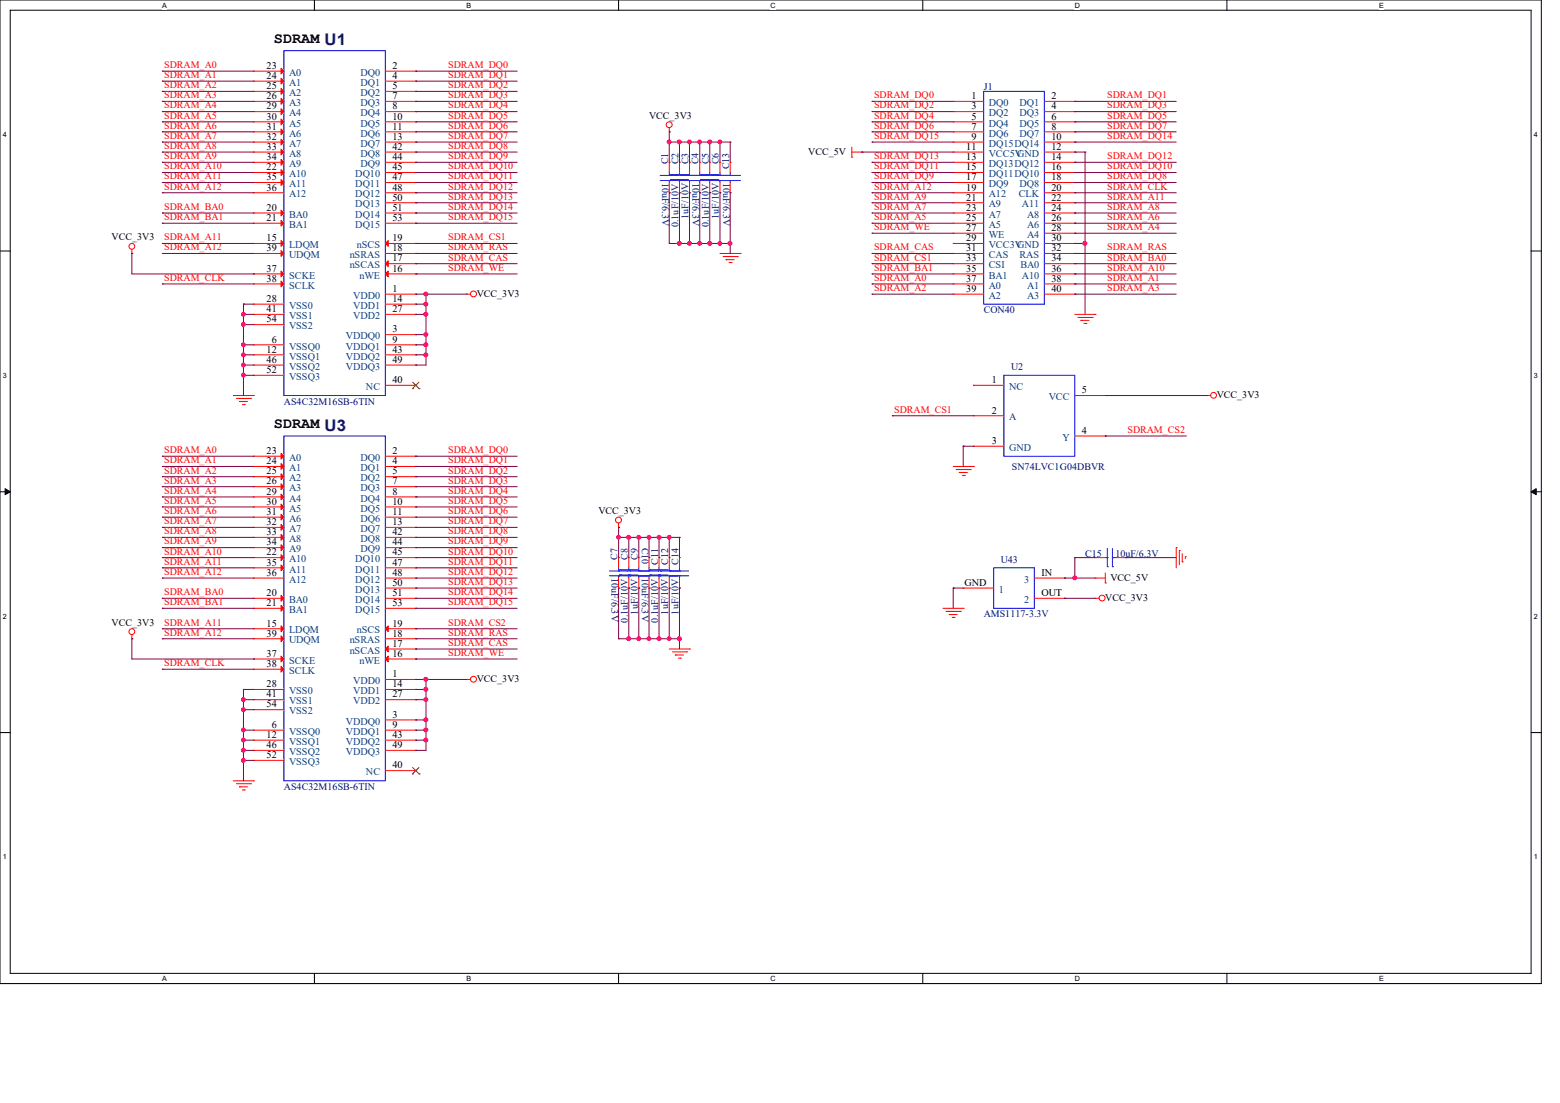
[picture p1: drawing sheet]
<svg xmlns="http://www.w3.org/2000/svg" width="297mm" height="210mm" viewBox="0 0 297 210" stroke-linecap="round" stroke-linejoin="round" font-family="sans-serif">
<path d="M0 0h293.5v187.3h-293.5zM1.9 1.9h289.6v183.4h-289.6z" fill="none" stroke="#000" stroke-width=".19"/>
<g fill="#fff">
<path d="M30.9 .2h.9v1.5h-.9z"/>
<path d="M30.9 185.5h.9v1.6h-.9z"/>
</g>
<path d="M59.9 0v1.9M59.9 185.3v2" fill="none" stroke="#000" stroke-width=".19"/>
<g fill="#fff">
<path d="M88.8 .2h.9v1.5h-.9z"/>
<path d="M88.8 185.5h.9v1.6h-.9z"/>
</g>
<path d="M117.8 0v1.9M117.8 185.3v2" fill="none" stroke="#000" stroke-width=".19"/>
<g fill="#fff">
<path d="M146.7 .2h1v1.5h-1z"/>
<path d="M146.7 185.5h1v1.6h-1z"/>
</g>
<path d="M175.7 0v1.9M175.7 185.3v2" fill="none" stroke="#000" stroke-width=".19"/>
<g fill="#fff">
<path d="M204.6 .2h1v1.5h-1z"/>
<path d="M204.6 185.5h1v1.6h-1z"/>
</g>
<path d="M233.6 0v1.9M233.6 185.3v2" fill="none" stroke="#000" stroke-width=".19"/>
<g fill="#fff">
<path d="M262.6 .2h.8v1.5h-.8z"/>
<path d="M262.6 185.5h.8v1.6h-.8z"/>
<path d="M.5 24.8h.8v1.6h-.8z"/>
<path d="M292 24.8h.8v1.6h-.8z"/>
<path d="M.5 70.7h.8v1.5h-.8z"/>
<path d="M292 70.7h.8v1.5h-.8z"/>
</g>
<path d="M0 47.8h1.9M291.5 47.8h2" fill="none" stroke="#000" stroke-width=".19"/>
<g fill="#fff">
<path d="M.5 116.5h.8v1.6h-.8z"/>
<path d="M292 116.5h.8v1.6h-.8z"/>
</g>
<path d="M0 93.6h1.9M291.5 93.6h2" fill="none" stroke="#000" stroke-width=".19"/>
<path d="M1 93l.9 .6-.9 .6zM291.5 93.6l1-.6v1.2z" fill="#000" stroke="#000" stroke-width=".19"/>
<g fill="#fff">
<path d="M.5 162.4h.8v1.5h-.8z"/>
<path d="M292 162.4h.8v1.5h-.8z"/>
</g>
<path d="M0 139.5h1.9M291.5 139.5h2" fill="none" stroke="#000" stroke-width=".19"/>
<g fill="none" stroke="#f00" stroke-width=".19">
<path d="M48.3 13.5h.1M48.3 15.5h.1M48.3 17.4h.1M48.3 19.3h.1M48.3 19.3h5.8M48.3 13.5h5.8M48.3 15.5h5.8M48.3 17.4h5.8M73.4 19.3h5.8M73.4 13.5h5.8M73.4 15.5h5.8M73.4 17.4h5.8"/>
<path d="M79.2 13.5h.1M79.2 15.5h.1M79.2 17.4h.1M79.2 19.3h.1M181.5 19.3h.1M181.5 19.3h5.8M198.8 19.3h5.8M204.6 19.3h.1M48.3 21.3h.1M48.3 23.2h.1M48.3 25.1h.1M48.3 27.1h.1"/>
<path d="M48.3 29h.1M48.3 30.9h.1M48.3 32.9h.1M48.3 34.8h.1M48.3 36.7h.1M48.3 29h5.8M48.3 21.3h5.8M48.3 23.2h5.8M48.3 25.1h5.8M48.3 27.1h5.8M48.3 30.9h5.8M48.3 32.9h5.8"/>
<path d="M48.3 34.8h5.8M48.3 36.7h5.8M73.4 29h5.8M73.4 21.3h5.8M73.4 23.2h5.8M73.4 25.1h5.8M73.4 27.1h5.8M73.4 30.9h5.8M73.4 32.9h5.8M73.4 34.8h5.8M73.4 36.7h5.8M73.4 38.6h5.8"/>
<path d="M79.2 21.3h.1M79.2 23.2h.1M79.2 25.1h.1M79.2 27.1h.1M79.2 29h.1M79.2 30.9h.1M79.2 32.9h.1M79.2 34.8h.1M79.2 36.7h.1M79.2 38.6h.1M127.4 25.1h.1M127.4 36.7h.1"/>
<path d="M127.4 30.9h.1M127.4 24.3v.8M127.4 30.9v2M127.4 34.8v1.9M129.4 30.9h.1M129.4 36.7h.1M129.4 30.9v2M129.4 34.8v1.9M131.3 36.7h.1M131.3 30.9h.1M131.3 30.9v2M131.3 34.8v1.9"/>
<path d="M133.2 36.7h.1M133.2 30.9h.1M133.2 30.9v2M133.2 34.8v1.9M135.1 30.9h.1M135.1 36.7h.1M135.1 30.9v2M135.1 34.8v1.9M137.1 36.7h.1M137.1 30.9h.1M137.1 30.9v2M137.1 34.8v1.9"/>
<path d="M139 36.7h.1M139 30.9h.1M139 30.9v2M139 34.8v1.9M162.2 29.9h.1M162.2 29h1.9M162.2 28v1.9M164.1 29h.1M181.5 21.3h.1M181.5 23.2h.1M181.5 25.1h.1M181.5 27.1h.1"/>
<path d="M181.5 29h.1M181.5 30.9h.1M181.5 32.9h.1M181.5 34.8h.1M181.5 36.7h.1M181.5 38.6h.1M181.5 29h5.8M181.5 21.3h5.8M181.5 23.2h5.8M181.5 25.1h5.8M181.5 27.1h5.8M181.5 30.9h5.8"/>
<path d="M181.5 32.9h5.8M181.5 34.8h5.8M181.5 36.7h5.8M181.5 38.6h5.8M198.8 29h5.8M198.8 21.3h5.8M198.8 23.2h5.8M198.8 25.1h5.8M198.8 27.1h5.8M198.8 30.9h5.8M198.8 32.9h5.8M198.8 34.8h5.8"/>
<path d="M198.8 36.7h5.8M198.8 38.6h5.8M204.6 21.3h.1M204.6 23.2h.1M204.6 25.1h.1M204.6 27.1h.1M204.6 29h.1M204.6 30.9h.1M204.6 32.9h.1M204.6 34.8h.1M204.6 36.7h.1M204.6 38.6h.1"/>
<path d="M25.1 48.3h.1M25.1 47.5v.8M48.3 42.5h.1M48.3 46.4h.1M48.3 48.3h.1M48.3 52.2h.1M48.3 54.1h.1M48.3 59.9h.1M48.3 57.9h.1M48.3 40.6h.1M48.3 59.9h5.8M48.3 48.3h5.8"/>
<path d="M48.3 40.6h5.8M48.3 42.5h5.8M48.3 46.4h5.8M48.3 52.2h5.8M48.3 54.1h5.8M48.3 57.9h5.8M73.4 56h5.8M73.4 59.9h5.8M73.4 48.3h5.8M73.4 40.6h5.8M73.4 42.5h5.8M73.4 46.4h5.8"/>
<path d="M73.4 50.2h5.8M73.4 52.2h5.8M73.4 57.9h5.8M79.2 52.2h.1M79.2 48.3h.1M79.2 46.4h.1M79.2 50.2h.1M79.2 59.9h.1M79.2 57.9h.1M79.2 40.6h.1M79.2 42.5h.1M79.2 56h.1"/>
<path d="M88.8 56h.1M88.8 56h.8M137.1 48.3h3.8M137.7 48.9h2.7M138.2 49.4h.1M138.2 49.4h1.6M138.8 50h.4M139.2 50h.1M140.4 48.9h.1M140.9 48.3h.1M181.5 40.6h.1M181.5 42.5h.1"/>
<path d="M181.5 44.4h.1M181.5 46.4h.1M181.5 48.3h.1M181.5 50.2h.1M181.5 52.2h.1M181.5 54.1h.1M181.5 56h.1M181.5 56h5.8M181.5 48.3h5.8M181.5 40.6h5.8M181.5 42.5h5.8M181.5 44.4h5.8"/>
<path d="M181.5 46.4h5.8M181.5 50.2h5.8M181.5 52.2h5.8M181.5 54.1h5.8M198.8 56h5.8M198.8 48.3h5.8M198.8 40.6h5.8M198.8 42.5h5.8M198.8 44.4h5.8M198.8 46.4h5.8M198.8 50.2h5.8M198.8 52.2h5.8"/>
<path d="M198.8 54.1h5.8M204.6 40.6h.1M204.6 42.5h.1M204.6 44.4h.1M204.6 46.4h.1M204.6 48.3h.1M204.6 50.2h.1M204.6 52.2h.1M204.6 54.1h.1M204.6 56h.1M204.6 59.9h3.9M208.5 59.9h.1"/>
<path d="M44.4 75.3h3.9M45 75.9h2.7M45.6 76.5h.1M45.6 76.5h1.5M46.1 77h.4M46.5 77h.1M47.7 75.9h.1M48.3 75.3h.1M48.3 61.8h.1M48.3 71.5h.1M48.3 69.5h.1M48.3 67.6h.1"/>
<path d="M48.3 65.7h.1M48.3 61.8h5.8M48.3 71.5h5.8M48.3 69.5h5.8M48.3 67.6h5.8M48.3 65.7h5.8M73.4 73.4h5.8M73.4 63.7h5.8M73.4 69.5h5.8M73.4 67.6h5.8M73.4 65.7h5.8M79.2 63.7h.1"/>
<path d="M79.2 69.5h.1M79.2 67.6h.1M79.2 65.7h.1M79.2 73.4h.1M185.3 73.4h.1M185.3 79.2h.1M185.3 73.4h5.8M185.3 79.2h5.8M204.6 75.3h5.8M205.2 60.5h2.7M205.8 61h.1M205.8 61h1.5"/>
<path d="M206.4 61.6h.4M206.8 61.6h.1M207.9 60.5h.1M210.4 75.3h.1M229.7 75.3h.1M229.7 75.3h.8M48.3 86.9h.1M48.3 88.8h.1M48.3 90.8h.1M48.3 92.7h.1M48.3 94.6h.1M48.3 96.5h.1"/>
<path d="M48.3 98.5h.1M48.3 88.8h5.8M48.3 86.9h5.8M48.3 90.8h5.8M48.3 92.7h5.8M48.3 94.6h5.8M48.3 96.5h5.8M48.3 98.5h5.8M73.4 88.8h5.8M73.4 86.9h5.8M73.4 90.8h5.8M73.4 92.7h5.8"/>
<path d="M73.4 94.6h5.8M73.4 96.5h5.8M73.4 98.5h5.8M79.2 86.9h.1M79.2 88.8h.1M79.2 90.8h.1M79.2 92.7h.1M79.2 94.6h.1M79.2 96.5h.1M79.2 98.5h.1M117.8 99.6v.8M181.5 88.8h3.8"/>
<path d="M182 89.4h2.7M182.6 90h.1M182.6 90h1.6M183.2 90.6h.4M183.6 90.6h.1M184.7 89.4h.1M185.3 88.8h.1M185.3 85h.1M185.3 85h5.8M204.6 83h5.8M210.4 83h.1M48.3 100.4h.1"/>
<path d="M48.3 102.3h.1M48.3 104.3h.1M48.3 106.2h.1M48.3 108.1h.1M48.3 115.8h.1M48.3 119.7h.1M48.3 113.9h.1M48.3 110.1h.1M48.3 115.8h5.8M48.3 113.9h5.8M48.3 110.1h5.8M48.3 106.2h5.8"/>
<path d="M48.3 100.4h5.8M48.3 102.3h5.8M48.3 104.3h5.8M48.3 108.1h5.8M48.3 119.7h5.8M73.4 115.8h5.8M73.4 113.9h5.8M73.4 110.1h5.8M73.4 106.2h5.8M73.4 112h5.8M73.4 100.4h5.8M73.4 102.3h5.8"/>
<path d="M73.4 104.3h5.8M73.4 108.1h5.8M73.4 119.7h5.8M79.2 119.7h.1M79.2 100.4h.1M79.2 102.3h.1M79.2 104.3h.1M79.2 106.2h.1M79.2 108.1h.1M79.2 110.1h.1M79.2 112h.1M79.2 113.9h.1"/>
<path d="M79.2 115.8h.1M117.8 100.4h.1M117.8 112h.1M117.8 106.2h.1M117.8 106.2v1.9M117.8 110.1v1.9M119.7 106.2h.1M119.7 112h.1M119.7 106.2v1.9M119.7 110.1v1.9M121.6 112h.1M121.6 106.2h.1"/>
<path d="M121.6 106.2v1.9M121.6 110.1v1.9M123.6 112h.1M123.6 106.2h.1M123.6 106.2v1.9M123.6 110.1v1.9M125.5 106.2h.1M125.5 112h.1M125.5 106.2v1.9M125.5 110.1v1.9M127.4 112h.1M127.4 106.2h.1"/>
<path d="M127.4 106.2v1.9M127.4 110.1v1.9M129.4 112h.1M129.4 106.2h.1M129.4 106.2v1.9M129.4 110.1v1.9M179.5 115.8h3.9M180.1 116.4h2.7M180.7 117h.1M180.7 117h1.5M181.3 117.6h.4M181.7 117.6h.1"/>
<path d="M182.8 116.4h.1M183.4 115.8h.1M183.4 112h.1M183.4 112h5.8M196.9 113.9h5.8M196.9 110.1h5.8M202.7 113.9h.1M202.7 110.1h.1M208.5 113.9h.1M208.5 110.1h.1M208.5 106.2h.1M208.5 113.9h.8"/>
<path d="M208.5 110.1h1.9M208.5 106.2h1.9M210.4 111h.1M210.4 109.1v1.9M212.3 106.2h2M214.3 106.2h.1M223.9 104.3h.1M223.9 104.3v3.8M224.5 104.8h.1M224.5 104.8v2.7M225.1 107h.1M225.1 105.4v1.6"/>
<path d="M225.7 106h.1M225.7 106v.4M25.1 121.6h.1M25.1 120.9v.7M48.3 121.6h.1M48.3 125.5h.1M48.3 127.4h.1M48.3 135.1h.1M48.3 133.2h.1M48.3 131.3h.1M48.3 139h.1M48.3 125.5h5.8"/>
<path d="M48.3 121.6h5.8M48.3 127.4h5.8M48.3 133.2h5.8M48.3 131.3h5.8M48.3 135.1h5.8M48.3 139h5.8M73.4 129.4h5.8M73.4 123.6h5.8M73.4 125.5h5.8M73.4 121.6h5.8M73.4 133.2h5.8M73.4 131.3h5.8"/>
<path d="M73.4 137.1h5.8M73.4 139h5.8M79.2 125.5h.1M79.2 121.6h.1M79.2 123.6h.1M79.2 133.2h.1M79.2 131.3h.1M79.2 137.1h.1M79.2 129.4h.1M79.2 139h.1M88.8 129.4h.1M88.8 129.4h.8"/>
<path d="M127.4 123.6h3.9M128 124.1h2.7M128.6 124.7h.1M128.6 124.7h1.5M129.2 125.3h.3M129.5 125.3h.1M130.7 124.1h.1M131.3 123.6h.1M44.4 148.7h3.9M45 149.2h2.7M45.6 149.8h.1M45.6 149.8h1.5"/>
<path d="M46.1 150.4h.4M46.5 150.4h.1M47.7 149.2h.1M48.3 148.7h.1M48.3 144.8h.1M48.3 142.9h.1M48.3 140.9h.1M48.3 144.8h5.8M48.3 142.9h5.8M48.3 140.9h5.8M73.4 142.9h5.8M73.4 140.9h5.8"/>
<path d="M73.4 146.7h5.8M79.2 142.9h.1M79.2 140.9h.1M79.2 146.7h.1"/>
<circle cx="127.4" cy="23.7" r=".56"/>
<circle cx="25.1" cy="46.9" r=".55"/>
<circle cx="90.2" cy="56" r=".56"/>
<circle cx="231.1" cy="75.3" r=".55"/>
<circle cx="117.8" cy="99" r=".56"/>
<circle cx="209.8" cy="113.9" r=".56"/>
<circle cx="25.1" cy="120.3" r=".55"/>
<circle cx="90.2" cy="129.3" r=".56"/>
</g>
<g fill="none" stroke="#00f" stroke-width=".19">
<path d="M54.1 9.7h19.3v65.6h-19.3zM187.3 17.4h11.5v40.5h-11.5zM125.7 33.4h3.5M125.7 34.4h3.5M127.4 34.4h.1M127.4 33.4h.1M127.4 32.9v.5M127.4 34.4v.4M127.6 34.2h.1M127.6 33.2h.1M127.6 34.2h3.5M127.6 33.2h3.5"/>
<path d="M129.2 33.4h.1M129.2 34.4h.1M129.4 33.2h.1M129.4 34.2h.1M129.4 32.9v.3M129.4 34.2v.6M129.5 33.4h.1M129.5 34.4h.1M129.5 33.4h5.5M129.5 34.4h5.5M131.3 34.4h.1M131.3 33.4h.1"/>
<path d="M131.3 32.9v.5M131.3 34.4v.4M133.2 34.4h.1M133.2 33.4h.1M133.2 32.9v.5M133.2 34.4v.4M133.4 34.2h.1M133.4 33.2h.1M133.4 34.2h3.5M133.4 33.2h3.5M135 33.4h.1M135 34.4h.1"/>
<path d="M135.1 33.2h.1M135.1 34.2h.1M135.1 32.9v.3M135.1 34.2v.6M135.3 33.4h.1M135.3 34.4h.1M135.3 33.4h5.5M135.3 34.4h5.5M137.1 34.4h.1M137.1 33.4h.1M137.1 32.9v.5M137.1 34.4v.4"/>
<path d="M139 34.4h.1M139 33.4h.1M139 32.9v.5M139 34.4v.4M140.8 33.4h.1M140.8 34.4h.1M191.1 71.5h13.5v15.4h-13.5zM54.1 83h19.3v65.7h-19.3zM116 108.7h3.5M116 109.6h3.5M117.8 109.6h.1M117.8 108.7h.1"/>
<path d="M117.8 108.1v.6M117.8 109.6v.5M118 109.5h.1M118 108.5h.1M118 109.5h3.5M118 108.5h3.5M119.5 108.7h.1M119.5 109.6h.1M119.7 108.5h.1M119.7 109.5h.1M119.7 108.1v.4M119.7 109.5v.6"/>
<path d="M119.9 108.7h.1M119.9 109.6h.1M119.9 108.7h5.4M119.9 109.6h5.4M121.6 109.6h.1M121.6 108.7h.1M121.6 108.1v.6M121.6 109.6v.5M123.6 109.6h.1M123.6 108.7h.1M123.6 108.1v.6M123.6 109.6v.5"/>
<path d="M123.7 109.5h.1M123.7 108.5h.1M123.7 109.5h3.5M123.7 108.5h3.5M125.3 108.7h.1M125.3 109.6h.1M125.5 108.5h.1M125.5 109.5h.1M125.5 108.1v.4M125.5 109.5v.6M125.7 108.7h.1M125.7 109.6h.1"/>
<path d="M125.7 108.7h5.4M125.7 109.6h5.4M127.4 109.6h.1M127.4 108.7h.1M127.4 108.1v.6M127.4 109.6v.5M127.6 108.7h.1M127.6 109.6h.1M129.4 109.6h.1M129.4 108.7h.1M129.4 108.1v.6M129.4 109.6v.5"/>
<path d="M189.2 108.1h7.7v7.7h-7.7zM210.4 106.2h.4M210.8 106.2h.1M210.8 107.9h.1M210.8 104.4v3.5M211.8 107.9h.1M211.8 106.2h.1M211.8 106.2h.5M211.8 104.4v3.5"/>
</g>
<g fill="#f00" stroke="#f00" stroke-width=".19">
<path d="M53.5 86.3l.6 .6-.6 .5z"/>
<path d="M53.5 88.3l.6 .5-.6 .6z"/>
<path d="M53.5 90.2l.6 .6-.6 .5z"/>
<path d="M53.5 92.1l.6 .6-.6 .5z"/>
<path d="M53.5 94.1l.6 .5-.6 .6z"/>
<path d="M53.5 96l.6 .5-.6 .6z"/>
<path d="M53.5 97.9l.6 .6-.6 .5z"/>
<path d="M53.5 99.9l.6 .5-.6 .6z"/>
<path d="M53.5 101.8l.6 .5-.6 .6z"/>
<path d="M53.5 103.7l.6 .6-.6 .5z"/>
<path d="M53.5 105.6l.6 .6-.6 .5z"/>
<path d="M53.5 107.6l.6 .5-.6 .6z"/>
<path d="M53.5 115.3l.6 .5-.6 .6z"/>
<path d="M73.4 125.5l.5-.6v1.1z"/>
<path d="M73.9 119.2v1.1l-.5-.6z"/>
<path d="M73.9 123v1.1l-.5-.5z"/>
<path d="M53.5 119.2l.6 .5-.6 .6z"/>
<path d="M53.5 121.1l.6 .5-.6 .6z"/>
<path d="M53.5 124.9l.6 .6-.6 .5z"/>
<path d="M53.5 126.9l.6 .5-.6 .6z"/>
<path d="M53.5 113.4l.6 .5-.6 .6z"/>
<path d="M53.5 13l.6 .5-.6 .6z"/>
<path d="M53.5 14.9l.6 .6-.6 .5z"/>
<path d="M53.5 16.8l.6 .6-.6 .5z"/>
<path d="M53.5 18.8l.6 .5-.6 .6z"/>
<path d="M53.5 20.7l.6 .6-.6 .5z"/>
<path d="M53.5 22.6l.6 .6-.6 .5z"/>
<path d="M53.5 24.6l.6 .5-.6 .6z"/>
<path d="M53.5 26.5l.6 .6-.6 .5z"/>
<path d="M53.5 28.4l.6 .6-.6 .5z"/>
<path d="M53.5 30.4l.6 .5-.6 .6z"/>
<path d="M53.5 32.3l.6 .6-.6 .5z"/>
<path d="M53.5 34.2l.6 .6-.6 .5z"/>
<path d="M53.5 42l.6 .5-.6 .6z"/>
<path d="M73.9 51.6v1.1l-.5-.5z"/>
<path d="M73.9 45.8v1.1l-.5-.5z"/>
<path d="M73.9 49.7v1.1l-.5-.6z"/>
<path d="M53.5 45.8l.6 .6-.6 .5z"/>
<path d="M53.5 47.7l.6 .6-.6 .5z"/>
<path d="M53.5 51.6l.6 .6-.6 .5z"/>
<path d="M53.5 53.5l.6 .6-.6 .5z"/>
<path d="M53.5 40l.6 .6-.6 .5z"/>
</g>
<path d="M78.5 74h.1M78.6 72.8l1.2 1.2M79.8 72.8l-1.3 1.2M79.8 74h.1M78.5 147.4h.1M78.6 146.1l1.2 1.3M79.8 146.1l-1.3 1.3M79.8 147.4h.1" fill="none" stroke="#804000" stroke-width=".19"/>
<g fill="none" stroke="#800040" stroke-width=".19">
<path d="M30.9 13.5h.1M30.9 15.5h.1M30.9 17.4h.1M30.9 19.3h.1M30.9 13.5h17.4M30.9 15.5h17.4M30.9 17.4h17.4M30.9 19.3h17.4M79.2 13.5h.1M79.2 15.5h.1M79.2 17.4h.1M79.2 19.3h.1"/>
<path d="M79.2 13.5h19.3M79.2 15.5h19.3M79.2 17.4h19.3M79.2 19.3h19.3M166 19.3h.1M166 19.3h15.5M204.6 19.3h.1M204.6 19.3h19.3M30.9 21.3h.1M30.9 23.2h.1M30.9 25.1h.1M30.9 27.1h.1"/>
<path d="M30.9 29h.1M30.9 30.9h.1M30.9 32.9h.1M30.9 34.8h.1M30.9 36.7h.1M30.9 21.3h17.4M30.9 23.2h17.4M30.9 25.1h17.4M30.9 27.1h17.4M30.9 29h17.4M30.9 30.9h17.4M30.9 32.9h17.4"/>
<path d="M30.9 34.8h17.4M30.9 36.7h17.4M79.2 21.3h.1M79.2 23.2h.1M79.2 25.1h.1M79.2 27.1h.1M79.2 38.6h.1M79.2 36.7h.1M79.2 34.8h.1M79.2 32.9h.1M79.2 30.9h.1M79.2 29h.1"/>
<path d="M79.2 21.3h19.3M79.2 23.2h19.3M79.2 25.1h19.3M79.2 27.1h19.3M79.2 29h19.3M79.2 30.9h19.3M79.2 32.9h19.3M79.2 34.8h19.3M79.2 36.7h19.3M79.2 38.6h19.3M127.4 25.1h.1M127.4 27.1h.1"/>
<path d="M127.4 36.7h.1M127.4 27.1h11.6M127.4 25.1v5.8M127.4 36.7v9.7M129.4 27.1h.1M129.4 36.7h.1M129.4 27.1v3.8M129.4 36.7v9.7M131.3 27.1h.1M131.3 36.7h.1M131.3 27.1v3.8M131.3 36.7v9.7"/>
<path d="M133.2 27.1h.1M133.2 36.7h.1M133.2 27.1v3.8M133.2 36.7v9.7M135.1 27.1h.1M135.1 36.7h.1M135.1 27.1v3.8M135.1 36.7v9.7M137.1 27.1h.1M137.1 36.7h.1M137.1 27.1v3.8M137.1 36.7v9.7"/>
<path d="M139 27.1h.1M139 36.7h.1M139 27.1v3.8M139 36.7v11.6M164.1 29h.1M164.1 29h17.4M166 21.3h.1M166 23.2h.1M166 25.1h.1M166 27.1h.1M166 30.9h.1M166 32.9h.1"/>
<path d="M166 34.8h.1M166 36.7h.1M166 38.6h.1M166 21.3h15.5M166 23.2h15.5M166 25.1h15.5M166 27.1h15.5M166 30.9h15.5M166 32.9h15.5M166 34.8h15.5M166 36.7h15.5M166 38.6h15.5"/>
<path d="M204.6 29h.1M204.6 21.3h.1M204.6 23.2h.1M204.6 25.1h.1M204.6 27.1h.1M204.6 30.9h.1M204.6 32.9h.1M204.6 34.8h.1M204.6 36.7h.1M204.6 38.6h.1M204.6 21.3h19.3M204.6 23.2h19.3"/>
<path d="M204.6 25.1h19.3M204.6 27.1h19.3M204.6 29h2M204.6 30.9h19.3M204.6 32.9h19.3M204.6 34.8h19.3M204.6 36.7h19.3M204.6 38.6h19.3M206.6 29h.1M206.6 29v30.9M25.1 48.3h.1M25.1 48.3v3.9h23.2"/>
<path d="M30.9 54.1h.1M30.9 40.6h.1M30.9 42.5h.1M30.9 46.4h.1M30.9 48.3h.1M30.9 46.4h17.4M30.9 48.3h17.4M30.9 54.1h17.4M30.9 40.6h17.4M30.9 42.5h17.4M46.4 57.9h.1M46.4 59.9h.1"/>
<path d="M46.4 57.9h1.9M46.4 57.9v17.4M46.4 59.9h1.9M48.3 52.2h.1M79.2 56h.1M79.2 57.9h.1M79.2 59.9h.1M79.2 42.5h.1M79.2 40.6h.1M79.2 52.2h.1M79.2 50.2h.1M79.2 48.3h.1"/>
<path d="M79.2 46.4h.1M79.2 52.2h19.3M79.2 56h9.6M79.2 57.9h1.9M79.2 59.9h1.9M79.2 46.4h19.3M79.2 48.3h19.3M79.2 50.2h19.3M79.2 40.6h19.3M79.2 42.5h19.3M81.1 56h.1M81.1 57.9h.1"/>
<path d="M81.1 59.9h.1M81.1 56v13.5h-1.9M127.4 46.4h.1M127.4 46.4h11.6M129.4 46.4h.1M131.3 46.4h.1M133.2 46.4h.1M135.1 46.4h.1M137.1 46.4h.1M139 46.4h.1M166 48.3h.1M166 50.2h.1"/>
<path d="M166 52.2h.1M166 54.1h.1M166 56h.1M166 40.6h.1M166 42.5h.1M166 44.4h.1M166 52.2h15.5M166 56h15.5M166 48.3h15.5M166 50.2h15.5M166 54.1h15.5M166 40.6h15.5"/>
<path d="M166 42.5h15.5M166 44.4h15.5M204.6 46.4h.1M204.6 40.6h.1M204.6 42.5h.1M204.6 44.4h.1M204.6 48.3h.1M204.6 50.2h.1M204.6 52.2h.1M204.6 54.1h.1M204.6 56h.1M204.6 52.2h19.3"/>
<path d="M204.6 56h19.3M204.6 46.4h2M204.6 48.3h19.3M204.6 50.2h19.3M204.6 54.1h19.3M204.6 40.6h19.3M204.6 42.5h19.3M204.6 44.4h19.3M206.6 46.4h.1M46.4 61.8h.1M46.4 65.7h.1M46.4 67.6h.1"/>
<path d="M46.4 69.5h.1M46.4 71.5h.1M46.4 61.8h1.9M46.4 65.7h1.9M46.4 67.6h1.9M46.4 69.5h1.9M46.4 71.5h1.9M79.2 63.7h.1M79.2 65.7h.1M79.2 67.6h.1M79.2 69.5h.1M79.2 63.7h1.9"/>
<path d="M79.2 65.7h1.9M79.2 67.6h1.9M81.1 63.7h.1M81.1 65.7h.1M81.1 67.6h.1M169.9 79.2h.1M169.9 79.2h15.4M210.4 75.3h19.3M229.7 75.3h.1M30.9 86.9h.1M30.9 88.8h.1M30.9 90.8h.1"/>
<path d="M30.9 92.7h.1M30.9 94.6h.1M30.9 96.5h.1M30.9 98.5h.1M30.9 86.9h17.4M30.9 88.8h17.4M30.9 90.8h17.4M30.9 92.7h17.4M30.9 94.6h17.4M30.9 96.5h17.4M30.9 98.5h17.4M79.2 86.9h.1"/>
<path d="M79.2 88.8h.1M79.2 90.8h.1M79.2 92.7h.1M79.2 94.6h.1M79.2 96.5h.1M79.2 98.5h.1M79.2 86.9h19.3M79.2 88.8h19.3M79.2 90.8h19.3M79.2 92.7h19.3M79.2 94.6h19.3M79.2 96.5h19.3"/>
<path d="M79.2 98.5h19.3M183.4 85h.1M183.4 85v3.8M183.4 85h1.9M210.4 83h.1M210.4 83h15.5M30.9 100.4h.1M30.9 102.3h.1M30.9 104.3h.1M30.9 106.2h.1M30.9 108.1h.1M30.9 110.1h.1"/>
<path d="M30.9 113.9h.1M30.9 115.8h.1M30.9 119.7h.1M30.9 100.4h17.4M30.9 102.3h17.4M30.9 104.3h17.4M30.9 106.2h17.4M30.9 108.1h17.4M30.9 110.1h17.4M30.9 113.9h17.4M30.9 115.8h17.4M30.9 119.7h17.4"/>
<path d="M79.2 100.4h.1M79.2 102.3h.1M79.2 104.3h.1M79.2 106.2h.1M79.2 108.1h.1M79.2 110.1h.1M79.2 112h.1M79.2 113.9h.1M79.2 115.8h.1M79.2 119.7h.1M79.2 100.4h19.3M79.2 102.3h19.3"/>
<path d="M79.2 104.3h19.3M79.2 106.2h19.3M79.2 108.1h19.3M79.2 110.1h19.3M79.2 112h19.3M79.2 113.9h19.3M79.2 115.8h19.3M79.2 119.7h19.3M117.8 100.4h.1M117.8 102.3h.1M117.8 112h.1M117.8 102.3h11.6"/>
<path d="M117.8 100.4v5.8M117.8 112v9.6M119.7 102.3h.1M119.7 112h.1M119.7 102.3v3.9M119.7 112v9.6M121.6 102.3h.1M121.6 112h.1M121.6 102.3v3.9M121.6 112v9.6M123.6 102.3h.1M123.6 112h.1"/>
<path d="M123.6 102.3v3.9M123.6 112v9.6M125.5 102.3h.1M125.5 112h.1M125.5 102.3v3.9M125.5 112v9.6M127.4 102.3h.1M127.4 112h.1M127.4 102.3v3.9M127.4 112v9.6M129.4 102.3h.1M129.4 112h.1"/>
<path d="M129.4 102.3v3.9M129.4 112v11.6M181.5 112h.1M181.5 112h1.9M181.5 112v3.8M202.7 110.1h.1M202.7 113.9h.1M202.7 110.1h5.8M202.7 113.9h5.8M204.6 106.2h.1M204.6 110.1h.1M204.6 106.2h3.9"/>
<path d="M204.6 106.2v3.9M214.3 106.2h.1M214.3 106.2h9.6M25.1 121.6h.1M25.1 121.6v3.9h23.2M30.9 121.6h.1M30.9 127.4h.1M30.9 121.6h17.4M30.9 127.4h17.4M46.4 131.3h.1M46.4 133.2h.1M46.4 135.1h.1"/>
<path d="M46.4 139h.1M46.4 131.3v17.4M46.4 131.3h1.9M46.4 133.2h1.9M46.4 135.1h1.9M46.4 139h1.9M48.3 125.5h.1M79.2 121.6h.1M79.2 123.6h.1M79.2 125.5h.1M79.2 129.4h.1M79.2 131.3h.1"/>
<path d="M79.2 133.2h.1M79.2 137.1h.1M79.2 139h.1M79.2 121.6h19.3M79.2 123.6h19.3M79.2 125.5h19.3M79.2 129.4h9.6M79.2 131.3h1.9M79.2 133.2h1.9M79.2 137.1h1.9M79.2 139h1.9M81.1 129.4h.1"/>
<path d="M81.1 131.3h.1M81.1 133.2h.1M81.1 137.1h.1M81.1 139h.1M81.1 129.4v13.5h-1.9M117.8 121.6h.1M117.8 121.6h11.6M119.7 121.6h.1M121.6 121.6h.1M123.6 121.6h.1M125.5 121.6h.1M127.4 121.6h.1"/>
<path d="M129.4 121.6h.1M46.4 140.9h.1M46.4 142.9h.1M46.4 144.8h.1M46.4 140.9h1.9M46.4 142.9h1.9M46.4 144.8h1.9M79.2 140.9h.1M79.2 142.9h.1M79.2 140.9h1.9M81.1 140.9h.1"/>
</g>
<g fill="#f0f" stroke="#f0f" stroke-width=".19">
<circle cx="81.1" cy="56" r=".37"/>
<circle cx="46.3" cy="59.8" r=".36"/>
<circle cx="81.1" cy="59.8" r=".37"/>
<circle cx="81.1" cy="57.9" r=".37"/>
<circle cx="46.3" cy="61.8" r=".36"/>
<circle cx="81.1" cy="63.7" r=".37"/>
<circle cx="46.3" cy="67.6" r=".36"/>
<circle cx="46.3" cy="65.6" r=".36"/>
<circle cx="81.1" cy="67.6" r=".37"/>
<circle cx="81.1" cy="65.6" r=".37"/>
<circle cx="46.3" cy="69.5" r=".36"/>
<circle cx="46.3" cy="71.4" r=".36"/>
<circle cx="206.6" cy="46.3" r=".37"/>
<circle cx="81.1" cy="129.3" r=".37"/>
<circle cx="81.1" cy="133.2" r=".37"/>
<circle cx="81.1" cy="131.3" r=".37"/>
<circle cx="46.3" cy="133.2" r=".36"/>
<circle cx="81.1" cy="137.1" r=".37"/>
<circle cx="46.3" cy="139" r=".36"/>
<circle cx="46.3" cy="135.1" r=".36"/>
<circle cx="81.1" cy="139" r=".37"/>
<circle cx="46.3" cy="142.9" r=".36"/>
<circle cx="46.3" cy="140.9" r=".36"/>
<circle cx="81.1" cy="140.9" r=".37"/>
<circle cx="46.3" cy="144.8" r=".36"/>
<circle cx="204.6" cy="110" r=".36"/>
<circle cx="127.4" cy="27" r=".36"/>
<circle cx="129.3" cy="27" r=".37"/>
<circle cx="131.3" cy="27" r=".36"/>
<circle cx="135.1" cy="27" r=".37"/>
<circle cx="133.2" cy="27" r=".36"/>
<circle cx="137.1" cy="27" r=".36"/>
<circle cx="119.7" cy="102.3" r=".37"/>
<circle cx="117.7" cy="102.3" r=".36"/>
<circle cx="121.6" cy="102.3" r=".36"/>
<circle cx="125.5" cy="102.3" r=".37"/>
<circle cx="123.5" cy="102.3" r=".36"/>
<circle cx="127.4" cy="102.3" r=".36"/>
<circle cx="135.1" cy="46.3" r=".37"/>
<circle cx="119.7" cy="121.6" r=".37"/>
<circle cx="121.6" cy="121.6" r=".36"/>
<circle cx="123.5" cy="121.6" r=".36"/>
<circle cx="125.5" cy="121.6" r=".37"/>
<circle cx="127.4" cy="121.6" r=".36"/>
<circle cx="129.3" cy="121.6" r=".37"/>
<circle cx="131.3" cy="46.3" r=".36"/>
<circle cx="129.3" cy="46.3" r=".37"/>
<circle cx="133.2" cy="46.3" r=".36"/>
<circle cx="137.1" cy="46.3" r=".36"/>
<circle cx="139" cy="46.3" r=".37"/>
</g>
<g font-size="2.9">
<text x="52.2" y="8.2">SDRAM U1</text>
<text x="52.2" y="81.6">SDRAM U3</text>
</g>
<g font-size="1.9" fill="#f00">
<text x="31.3" y="13">SDRAM_A0</text>
<text x="31.3" y="14.9">SDRAM_A1</text>
<text x="31.3" y="16.8">SDRAM_A2</text>
<text x="85.3" y="13">SDRAM_DQ0</text>
<text x="85.3" y="14.9">SDRAM_DQ1</text>
<text x="85.3" y="16.8">SDRAM_DQ2</text>
<text x="31.3" y="18.7">SDRAM_A3</text>
<text x="31.3" y="20.7">SDRAM_A4</text>
<text x="31.3" y="22.6">SDRAM_A5</text>
<text x="85.3" y="18.7">SDRAM_DQ3</text>
<text x="85.3" y="20.7">SDRAM_DQ4</text>
<text x="85.3" y="22.6">SDRAM_DQ5</text>
<text x="166.4" y="18.7">SDRAM_DQ0</text>
<text x="166.4" y="20.7">SDRAM_DQ2</text>
<text x="166.4" y="22.6">SDRAM_DQ4</text>
<text x="210.8" y="18.7">SDRAM_DQ1</text>
<text x="210.8" y="20.7">SDRAM_DQ3</text>
<text x="210.8" y="22.6">SDRAM_DQ5</text>
<text x="31.3" y="24.5">SDRAM_A6</text>
<text x="31.3" y="26.5">SDRAM_A7</text>
<text x="31.3" y="28.4">SDRAM_A8</text>
<text x="85.3" y="24.5">SDRAM_DQ6</text>
<text x="85.3" y="26.5">SDRAM_DQ7</text>
<text x="85.3" y="28.4">SDRAM_DQ8</text>
<text x="166.4" y="24.5">SDRAM_DQ6</text>
<text x="166.4" y="26.5">SDRAM_DQ15</text>
<text x="210.8" y="24.5">SDRAM_DQ7</text>
<text x="210.8" y="26.5">SDRAM_DQ14</text>
<text x="31.3" y="30.3">SDRAM_A9</text>
<text x="31.3" y="32.3">SDRAM_A10</text>
<text x="31.3" y="34.2">SDRAM_A11</text>
<text x="85.3" y="34.2">SDRAM_DQ11</text>
<text x="85.3" y="32.3">SDRAM_DQ10</text>
<text x="85.3" y="30.3">SDRAM_DQ9</text>
<text x="166.4" y="30.3">SDRAM_DQ13</text>
<text x="166.4" y="32.3">SDRAM_DQ11</text>
<text x="166.4" y="34.2">SDRAM_DQ9</text>
<text x="210.8" y="30.3">SDRAM_DQ12</text>
<text x="210.8" y="32.3">SDRAM_DQ10</text>
<text x="210.8" y="34.2">SDRAM_DQ8</text>
<text x="31.3" y="36.1">SDRAM_A12</text>
<text x="31.3" y="40">SDRAM_BA0</text>
<text x="31.3" y="41.9">SDRAM_BA1</text>
<text x="85.3" y="41.9">SDRAM_DQ15</text>
<text x="85.3" y="40">SDRAM_DQ14</text>
<text x="85.3" y="38">SDRAM_DQ13</text>
<text x="85.3" y="36.1">SDRAM_DQ12</text>
<text x="166.4" y="36.1">SDRAM_A12</text>
<text x="166.4" y="38">SDRAM_A9</text>
<text x="166.4" y="40">SDRAM_A7</text>
<text x="166.4" y="41.9">SDRAM_A5</text>
<text x="210.8" y="36.1">SDRAM_CLK</text>
<text x="210.8" y="38">SDRAM_A11</text>
<text x="210.8" y="40">SDRAM_A8</text>
<text x="210.8" y="41.9">SDRAM_A6</text>
<text x="31.3" y="45.8">SDRAM_A11</text>
<text x="31.3" y="47.7">SDRAM_A12</text>
<text x="85.3" y="47.7">SDRAM_RAS</text>
<text x="85.3" y="45.8">SDRAM_CS1</text>
<text x="166.4" y="47.7">SDRAM_CAS</text>
<text x="166.4" y="43.8">SDRAM_WE</text>
<text x="210.8" y="43.8">SDRAM_A4</text>
<text x="210.8" y="47.7">SDRAM_RAS</text>
<text x="31.3" y="53.5">SDRAM_CLK</text>
<text x="85.3" y="51.6">SDRAM_WE</text>
<text x="85.3" y="49.6">SDRAM_CAS</text>
<text x="166.4" y="49.6">SDRAM_CS1</text>
<text x="166.4" y="51.6">SDRAM_BA1</text>
<text x="166.4" y="53.5">SDRAM_A0</text>
<text x="210.8" y="49.6">SDRAM_BA0</text>
<text x="210.8" y="51.6">SDRAM_A10</text>
<text x="210.8" y="53.5">SDRAM_A1</text>
<text x="166.4" y="55.4">SDRAM_A2</text>
<text x="210.8" y="55.4">SDRAM_A3</text>
<text x="170.3" y="78.6">SDRAM_CS1</text>
<text x="214.7" y="82.4">SDRAM_CS2</text>
<text x="31.3" y="86.3">SDRAM_A0</text>
<text x="31.3" y="88.2">SDRAM_A1</text>
<text x="85.3" y="86.3">SDRAM_DQ0</text>
<text x="85.3" y="88.2">SDRAM_DQ1</text>
<text x="31.3" y="90.2">SDRAM_A2</text>
<text x="31.3" y="92.1">SDRAM_A3</text>
<text x="31.3" y="94">SDRAM_A4</text>
<text x="31.3" y="95.9">SDRAM_A5</text>
<text x="85.3" y="90.2">SDRAM_DQ2</text>
<text x="85.3" y="92.1">SDRAM_DQ3</text>
<text x="85.3" y="94">SDRAM_DQ4</text>
<text x="85.3" y="95.9">SDRAM_DQ5</text>
<text x="31.3" y="97.9">SDRAM_A6</text>
<text x="31.3" y="99.8">SDRAM_A7</text>
<text x="31.3" y="101.7">SDRAM_A8</text>
<text x="85.3" y="97.9">SDRAM_DQ6</text>
<text x="85.3" y="99.8">SDRAM_DQ7</text>
<text x="85.3" y="101.7">SDRAM_DQ8</text>
<text x="31.3" y="103.7">SDRAM_A9</text>
<text x="31.3" y="105.6">SDRAM_A10</text>
<text x="31.3" y="107.5">SDRAM_A11</text>
<text x="85.3" y="103.7">SDRAM_DQ9</text>
<text x="85.3" y="105.6">SDRAM_DQ10</text>
<text x="85.3" y="107.5">SDRAM_DQ11</text>
<text x="31.3" y="109.5">SDRAM_A12</text>
<text x="31.3" y="113.3">SDRAM_BA0</text>
<text x="85.3" y="109.5">SDRAM_DQ12</text>
<text x="85.3" y="111.4">SDRAM_DQ13</text>
<text x="85.3" y="113.3">SDRAM_DQ14</text>
<text x="31.3" y="115.2">SDRAM_BA1</text>
<text x="31.3" y="119.1">SDRAM_A11</text>
<text x="85.3" y="115.2">SDRAM_DQ15</text>
<text x="85.3" y="119.1">SDRAM_CS2</text>
<text x="31.3" y="121">SDRAM_A12</text>
<text x="85.3" y="121">SDRAM_RAS</text>
<text x="85.3" y="123">SDRAM_CAS</text>
<text x="85.3" y="124.9">SDRAM_WE</text>
<text x="31.3" y="126.8">SDRAM_CLK</text>
</g>
<g font-size="1.9">
<text x="50.8" y="13.1">23</text>
<text x="50.8" y="15">24</text>
<text x="50.8" y="17">25</text>
<text x="74.7" y="13.1">2</text>
<text x="74.7" y="15">4</text>
<text x="74.7" y="17">5</text>
<text x="50.8" y="18.9">26</text>
<text x="50.8" y="20.8">29</text>
<text x="50.8" y="22.8">30</text>
<text x="74.7" y="18.9">7</text>
<text x="74.7" y="20.8">8</text>
<text x="74.7" y="22.8">10</text>
<text x="123.6" y="22.6">VCC_3V3</text>
<text x="185" y="18.9">1</text>
<text x="185" y="20.8">3</text>
<text x="185" y="22.8">5</text>
<text x="200.2" y="18.9">2</text>
<text x="200.2" y="20.8">4</text>
<text x="200.2" y="22.8">6</text>
<text x="50.8" y="24.7">31</text>
<text x="50.8" y="26.6">32</text>
<text x="50.8" y="28.5">33</text>
<text x="74.7" y="24.7">11</text>
<text x="74.7" y="26.6">13</text>
<text x="74.7" y="28.5">42</text>
<text x="153.9" y="29.5">VCC_5V</text>
<text x="184" y="28.5">11</text>
<text x="185" y="24.7">7</text>
<text x="185" y="26.6">9</text>
<text x="200.2" y="24.7">8</text>
<text x="200.2" y="26.6">10</text>
<text x="200.2" y="28.5">12</text>
<text x="50.8" y="30.5">34</text>
<text x="50.8" y="32.4">22</text>
<text x="50.8" y="34.3">35</text>
<text x="74.7" y="30.5">44</text>
<text x="74.7" y="32.4">45</text>
<text x="74.7" y="34.3">47</text>
<text x="184" y="30.5">13</text>
<text x="184" y="32.4">15</text>
<text x="184" y="34.3">17</text>
<text x="200.2" y="30.5">14</text>
<text x="200.2" y="32.4">16</text>
<text x="200.2" y="34.3">18</text>
<text x="50.8" y="40.1">20</text>
<text x="50.8" y="36.3">36</text>
<text x="74.7" y="36.3">48</text>
<text x="74.7" y="38.2">50</text>
<text x="74.7" y="40.1">51</text>
<text x="184" y="36.3">19</text>
<text x="184" y="38.2">21</text>
<text x="184" y="40.1">23</text>
<text x="200.2" y="36.3">20</text>
<text x="200.2" y="38.2">22</text>
<text x="200.2" y="40.1">24</text>
<text x="21.3" y="45.8">VCC_3V3</text>
<text x="50.8" y="42.1">21</text>
<text x="50.8" y="45.9">15</text>
<text x="50.8" y="47.8">39</text>
<text x="74.7" y="47.8">18</text>
<text x="74.7" y="45.9">19</text>
<text x="74.7" y="42.1">53</text>
<text x="184" y="42.1">25</text>
<text x="184" y="44">27</text>
<text x="184" y="45.9">29</text>
<text x="184" y="47.8">31</text>
<text x="200.2" y="42.1">26</text>
<text x="200.2" y="44">28</text>
<text x="200.2" y="45.9">30</text>
<text x="200.2" y="47.8">32</text>
<text x="50.8" y="51.7">37</text>
<text x="50.8" y="53.6">38</text>
<text x="74.7" y="51.7">16</text>
<text x="74.7" y="49.8">17</text>
<text x="184" y="49.8">33</text>
<text x="184" y="51.7">35</text>
<text x="184" y="53.6">37</text>
<text x="200.2" y="49.8">34</text>
<text x="200.2" y="51.7">36</text>
<text x="200.2" y="53.6">38</text>
<text x="50.8" y="59.4">41</text>
<text x="50.8" y="57.5">28</text>
<text x="74.7" y="59.4">27</text>
<text x="74.7" y="57.5">14</text>
<text x="74.7" y="55.6">1</text>
<text x="90.8" y="56.6">VCC_3V3</text>
<text x="184" y="55.6">39</text>
<text x="200.2" y="55.6">40</text>
<text x="50.8" y="61.4">54</text>
<text x="51.7" y="65.2">6</text>
<text x="74.7" y="63.3">3</text>
<text x="74.7" y="65.2">9</text>
<text x="50.8" y="71">52</text>
<text x="50.8" y="69.1">46</text>
<text x="50.8" y="67.1">12</text>
<text x="74.7" y="69.1">49</text>
<text x="74.7" y="67.1">43</text>
<text x="74.7" y="72.9">40</text>
<text x="188.8" y="72.9">1</text>
<text x="206" y="74.9">5</text>
<text x="231.6" y="75.9">VCC_3V3</text>
<text x="188.8" y="78.7">2</text>
<text x="206" y="82.6">4</text>
<text x="50.8" y="86.4">23</text>
<text x="50.8" y="88.4">24</text>
<text x="74.7" y="86.4">2</text>
<text x="74.7" y="88.4">4</text>
<text x="188.8" y="84.5">3</text>
<text x="50.8" y="90.3">25</text>
<text x="50.8" y="92.2">26</text>
<text x="50.8" y="94.2">29</text>
<text x="74.7" y="90.3">5</text>
<text x="74.7" y="92.2">7</text>
<text x="74.7" y="94.2">8</text>
<text x="50.8" y="96.1">30</text>
<text x="50.8" y="98">31</text>
<text x="50.8" y="100">32</text>
<text x="50.8" y="101.9">33</text>
<text x="74.7" y="96.1">10</text>
<text x="74.7" y="98">11</text>
<text x="74.7" y="100">13</text>
<text x="74.7" y="101.9">42</text>
<text x="113.9" y="97.9">VCC_3V3</text>
<text x="50.8" y="103.8">34</text>
<text x="50.8" y="105.7">22</text>
<text x="50.8" y="107.7">35</text>
<text x="74.7" y="103.8">44</text>
<text x="74.7" y="105.7">45</text>
<text x="74.7" y="107.7">47</text>
<text x="50.8" y="113.5">20</text>
<text x="50.8" y="109.6">36</text>
<text x="74.7" y="109.6">48</text>
<text x="74.7" y="111.5">50</text>
<text x="74.7" y="113.5">51</text>
<text x="183.6" y="111.5">GND</text>
<text x="198.3" y="113.5">OUT</text>
<text x="198.3" y="109.6">IN</text>
<text x="211.4" y="110.6">VCC_5V</text>
<text x="21.3" y="119.1">VCC_3V3</text>
<text x="50.8" y="115.4">21</text>
<text x="50.8" y="119.3">15</text>
<text x="74.7" y="119.3">19</text>
<text x="74.7" y="115.4">53</text>
<text x="210.4" y="114.5">VCC_3V3</text>
<text x="50.8" y="121.2">39</text>
<text x="50.8" y="125.1">37</text>
<text x="74.7" y="125.1">16</text>
<text x="74.7" y="121.2">18</text>
<text x="74.7" y="123.1">17</text>
<text x="50.8" y="127">38</text>
<text x="50.8" y="130.9">28</text>
<text x="74.7" y="130.9">14</text>
<text x="74.7" y="128.9">1</text>
<text x="90.8" y="129.9">VCC_3V3</text>
<text x="50.8" y="134.7">54</text>
<text x="50.8" y="132.8">41</text>
<text x="74.7" y="132.8">27</text>
<text x="74.7" y="136.7">3</text>
<text x="50.8" y="142.5">46</text>
<text x="50.8" y="140.5">12</text>
<text x="51.7" y="138.6">6</text>
<text x="74.7" y="142.5">49</text>
<text x="74.7" y="140.5">43</text>
<text x="74.7" y="138.6">9</text>
<text x="50.8" y="144.4">52</text>
<text x="74.7" y="146.3">40</text>
</g>
<g font-size="1.9" fill="#004080">
<text x="55" y="14.4">A0</text>
<text x="55" y="16.3">A1</text>
<text x="68.6" y="14.4">DQ0</text>
<text x="68.6" y="16.3">DQ1</text>
<text x="55" y="18.3">A2</text>
<text x="55" y="20.2">A3</text>
<text x="55" y="22.1">A4</text>
<text x="68.6" y="18.3">DQ2</text>
<text x="68.6" y="20.2">DQ3</text>
<text x="68.6" y="22.1">DQ4</text>
<text x="188.3" y="20.2">DQ0</text>
<text x="188.3" y="22.1">DQ2</text>
<text x="194.1" y="20.2">DQ1</text>
<text x="194.1" y="22.1">DQ3</text>
<text x="55" y="24.1">A5</text>
<text x="55" y="26">A6</text>
<text x="55" y="27.9">A7</text>
<text x="55" y="29.8">A8</text>
<text x="68.6" y="24.1">DQ5</text>
<text x="68.6" y="26">DQ6</text>
<text x="68.6" y="27.9">DQ7</text>
<text x="68.6" y="29.8">DQ8</text>
<text x="188.3" y="24.1">DQ4</text>
<text x="188.3" y="26">DQ6</text>
<text x="188.3" y="27.9">DQ15DQ14</text>
<text x="188.3" y="29.8">VCC5V</text>
<text x="193.7" y="29.8">GND</text>
<text x="194.1" y="24.1">DQ5</text>
<text x="194.1" y="26">DQ7</text>
<text x="55" y="31.8">A9</text>
<text x="55" y="33.7">A10</text>
<text x="55" y="35.6">A11</text>
<text x="67.6" y="33.7">DQ10</text>
<text x="67.6" y="35.6">DQ11</text>
<text x="68.6" y="31.8">DQ9</text>
<text x="188.3" y="31.8">DQ13DQ12</text>
<text x="188.3" y="33.7">DQ11DQ10</text>
<text x="188.3" y="35.6">DQ9</text>
<text x="194.1" y="35.6">DQ8</text>
<text x="55" y="41.4">BA0</text>
<text x="55" y="37.6">A12</text>
<text x="67.6" y="37.6">DQ12</text>
<text x="67.6" y="39.5">DQ13</text>
<text x="67.6" y="41.4">DQ14</text>
<text x="188.3" y="37.6">A12</text>
<text x="188.3" y="39.5">A9</text>
<text x="188.3" y="41.4">A7</text>
<text x="194" y="37.6">CLK</text>
<text x="194.6" y="39.5">A11</text>
<text x="195.5" y="41.4">A8</text>
<text x="55" y="43.4">BA1</text>
<text x="55" y="47.2">LDQM</text>
<text x="67.6" y="43.4">DQ15</text>
<text x="67.9" y="47.2">nSCS</text>
<text x="188.3" y="43.4">A5</text>
<text x="188.3" y="45.3">WE</text>
<text x="188.3" y="47.2">VCC3V</text>
<text x="193.7" y="47.2">GND</text>
<text x="195.5" y="43.4">A6</text>
<text x="195.5" y="45.3">A4</text>
<text x="55" y="49.1">UDQM</text>
<text x="55" y="53">SCKE</text>
<text x="66.6" y="49.1">nSRAS</text>
<text x="66.6" y="51.1">nSCAS</text>
<text x="68.5" y="53">nWE</text>
<text x="188.3" y="49.1">CAS</text>
<text x="188.3" y="51.1">CSI</text>
<text x="188.3" y="53">BA1</text>
<text x="194.1" y="49.1">RAS</text>
<text x="194.3" y="51.1">BA0</text>
<text x="194.6" y="53">A10</text>
<text x="55" y="54.9">SCLK</text>
<text x="55" y="58.8">VSS0</text>
<text x="67.3" y="58.8">VDD1</text>
<text x="67.3" y="56.9">VDD0</text>
<text x="188.3" y="54.9">A0</text>
<text x="188.3" y="56.9">A2</text>
<text x="195.5" y="54.9">A1</text>
<text x="195.5" y="56.9">A3</text>
<text x="55" y="62.7">VSS2</text>
<text x="55" y="60.7">VSS1</text>
<text x="65.9" y="64.6">VDDQ0</text>
<text x="67.3" y="60.7">VDD2</text>
<text x="55" y="70.4">VSSQ2</text>
<text x="55" y="68.5">VSSQ1</text>
<text x="55" y="66.5">VSSQ0</text>
<text x="65.9" y="70.4">VDDQ3</text>
<text x="65.9" y="68.5">VDDQ2</text>
<text x="65.9" y="66.5">VDDQ1</text>
<text x="55" y="72.3">VSSQ3</text>
<text x="69.7" y="74.3">NC</text>
<text x="192.1" y="74.3">NC</text>
<text x="199.7" y="76.2">VCC</text>
<text x="192.1" y="80.1">A</text>
<text x="202.3" y="83.9">Y</text>
<text x="55" y="87.8">A0</text>
<text x="55" y="89.7">A1</text>
<text x="68.6" y="87.8">DQ0</text>
<text x="68.6" y="89.7">DQ1</text>
<text x="192.1" y="85.9">GND</text>
<text x="55" y="91.7">A2</text>
<text x="55" y="93.6">A3</text>
<text x="55" y="95.5">A4</text>
<text x="68.6" y="91.7">DQ2</text>
<text x="68.6" y="93.6">DQ3</text>
<text x="68.6" y="95.5">DQ4</text>
<text x="55" y="97.4">A5</text>
<text x="55" y="99.4">A6</text>
<text x="55" y="101.3">A7</text>
<text x="68.6" y="97.4">DQ5</text>
<text x="68.6" y="99.4">DQ6</text>
<text x="68.6" y="101.3">DQ7</text>
<text x="55" y="103.2">A8</text>
<text x="55" y="105.2">A9</text>
<text x="55" y="107.1">A10</text>
<text x="67.6" y="107.1">DQ10</text>
<text x="68.6" y="103.2">DQ8</text>
<text x="68.6" y="105.2">DQ9</text>
<text x="55" y="109">A11</text>
<text x="55" y="111">A12</text>
<text x="67.6" y="109">DQ11</text>
<text x="67.6" y="111">DQ12</text>
<text x="67.6" y="112.9">DQ13</text>
<text x="190.2" y="112.9">1</text>
<text x="195" y="111">3</text>
<text x="55" y="116.7">BA1</text>
<text x="55" y="114.8">BA0</text>
<text x="67.6" y="114.8">DQ14</text>
<text x="67.6" y="116.7">DQ15</text>
<text x="195" y="114.8">2</text>
<text x="55" y="120.6">LDQM</text>
<text x="55" y="122.5">UDQM</text>
<text x="66.6" y="122.5">nSRAS</text>
<text x="66.6" y="124.5">nSCAS</text>
<text x="67.9" y="120.6">nSCS</text>
<text x="55" y="126.4">SCKE</text>
<text x="55" y="128.3">SCLK</text>
<text x="67.3" y="130.3">VDD0</text>
<text x="68.5" y="126.4">nWE</text>
<text x="55" y="136">VSS2</text>
<text x="55" y="134.1">VSS1</text>
<text x="55" y="132.2">VSS0</text>
<text x="65.9" y="138">VDDQ0</text>
<text x="67.3" y="134.1">VDD2</text>
<text x="67.3" y="132.2">VDD1</text>
<text x="55" y="143.8">VSSQ2</text>
<text x="55" y="141.8">VSSQ1</text>
<text x="55" y="139.9">VSSQ0</text>
<text x="65.9" y="143.8">VDDQ3</text>
<text x="65.9" y="141.8">VDDQ2</text>
<text x="65.9" y="139.9">VDDQ1</text>
<text x="55" y="145.7">VSSQ3</text>
<text x="69.7" y="147.6">NC</text>
</g>
<g font-size="1.9" fill="#000080">
<text x="187.3" y="17.2">J1</text>
<text x="126.1" y="34.8" transform="rotate(90 126.1 34.8)">10uF/6.3V</text>
<text x="127.2" y="31.3" transform="rotate(-90 127.2 31.3)">C1</text>
<text x="129.2" y="31.3" transform="rotate(-90 129.2 31.3)">C2</text>
<text x="131.1" y="31.3" transform="rotate(-90 131.1 31.3)">C3</text>
<text x="131.9" y="34.8" transform="rotate(90 131.9 34.8)">10uF/6.3V</text>
<text x="133" y="31.3" transform="rotate(-90 133 31.3)">C4</text>
<text x="135" y="31.3" transform="rotate(-90 135 31.3)">C5</text>
<text x="136.9" y="31.3" transform="rotate(-90 136.9 31.3)">C6</text>
<text x="137.7" y="34.8" transform="rotate(90 137.7 34.8)">10uF/6.3V</text>
<text x="138.8" y="32.3" transform="rotate(-90 138.8 32.3)">C13</text>
<text x="131.1" y="41.7" transform="rotate(-90 131.1 41.7)">1uF/10V</text>
<text x="136.9" y="41.7" transform="rotate(-90 136.9 41.7)">1uF/10V</text>
<text x="129.2" y="43.3" transform="rotate(-90 129.2 43.3)">0.1uF/10V</text>
<text x="135" y="43.3" transform="rotate(-90 135 43.3)">0.1uF/10V</text>
<text x="187.3" y="59.6">CON40</text>
<text x="192.5" y="70.5">U2</text>
<text x="54.1" y="77">AS4C32M16SB-6TIN</text>
<text x="192.7" y="89.4">SN74LVC1G04DBVR</text>
<text x="117.6" y="106.6" transform="rotate(-90 117.6 106.6)">C7</text>
<text x="119.5" y="106.6" transform="rotate(-90 119.5 106.6)">C8</text>
<text x="121.5" y="106.6" transform="rotate(-90 121.5 106.6)">C9</text>
<text x="122.2" y="104.3" transform="rotate(90 122.2 104.3)">C10</text>
<text x="125.3" y="107.5" transform="rotate(-90 125.3 107.5)">C11</text>
<text x="127.2" y="107.5" transform="rotate(-90 127.2 107.5)">C12</text>
<text x="129.2" y="107.5" transform="rotate(-90 129.2 107.5)">C14</text>
<text x="190.5" y="107.1">U43</text>
<text x="206.6" y="106">C15</text>
<text x="212.4" y="106">10uF/6.3V</text>
<text x="116.4" y="110.1" transform="rotate(90 116.4 110.1)">10uF/6.3V</text>
<text x="122.2" y="110.1" transform="rotate(90 122.2 110.1)">10uF/6.3V</text>
<text x="119.5" y="118.5" transform="rotate(-90 119.5 118.5)">0.1uF/10V</text>
<text x="121.5" y="117" transform="rotate(-90 121.5 117)">1uF/10V</text>
<text x="125.3" y="118.5" transform="rotate(-90 125.3 118.5)">0.1uF/10V</text>
<text x="127.2" y="117" transform="rotate(-90 127.2 117)">1uF/10V</text>
<text x="129.2" y="117" transform="rotate(-90 129.2 117)">1uF/10V</text>
<text x="187.3" y="117.6">AMS1117-3.3V</text>
<text x="54.1" y="150.4">AS4C32M16SB-6TIN</text>
</g>
<g font-size="1.4">
<text x="30.9" y="1.4">A</text>
<text x="88.8" y="1.4">B</text>
<text x="146.7" y="1.4">C</text>
<text x="204.6" y="1.4">D</text>
<text x="262.6" y="1.4">E</text>
<text x=".5" y="26.1">4</text>
<text x="292" y="26.1">4</text>
<text x=".5" y="71.9">3</text>
<text x="292" y="71.9">3</text>
<text x=".5" y="117.8">2</text>
<text x="292" y="117.8">2</text>
<text x=".5" y="163.6">1</text>
<text x="292" y="163.6">1</text>
<text x="30.9" y="186.8">A</text>
<text x="88.8" y="186.8">B</text>
<text x="146.7" y="186.8">C</text>
<text x="204.6" y="186.8">D</text>
<text x="262.6" y="186.8">E</text>
</g>
</svg>
